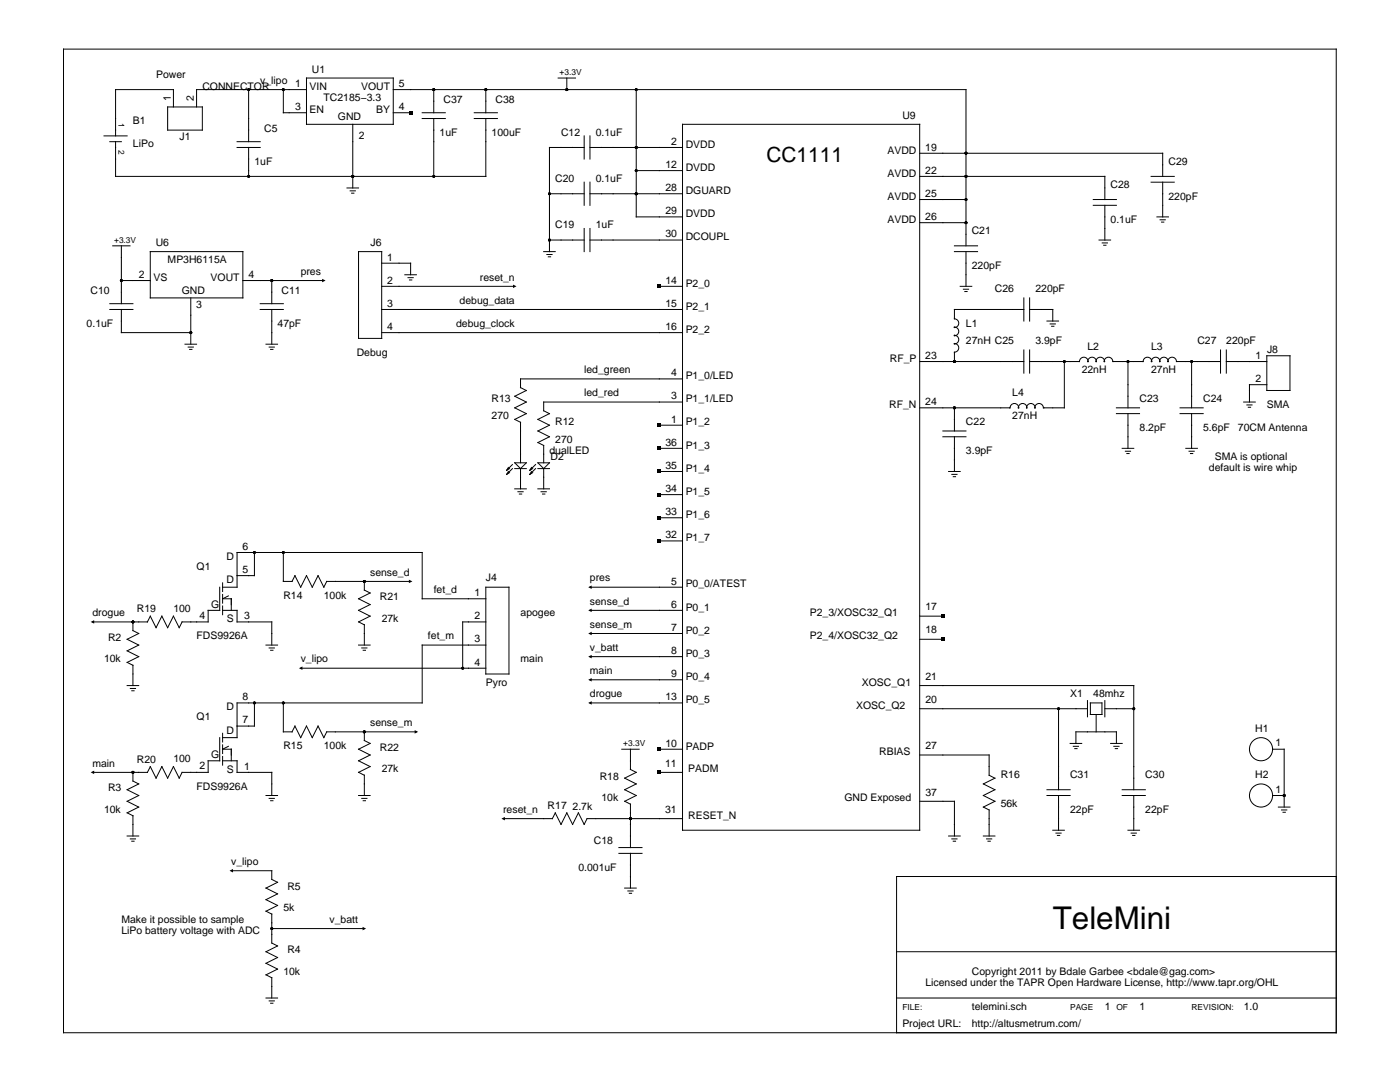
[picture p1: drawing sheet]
<svg xmlns="http://www.w3.org/2000/svg" width="279mm" height="216mm" viewBox="0 0 279 216" stroke-linecap="round" stroke-linejoin="round" font-family="sans-serif">
<g fill="none" stroke="#000" stroke-width=".2">
<path d="M12.7 9.8h254v196.3h-254zM49.6 17.9v10.4M56.5 17.9v4.6h4.7M61.2 15.6h17.3v9.2h-17.3zM61.2 17.9h-22v3.4M78.5 17.9h114.3v31.2M86.6 17.9v4.6M97 17.9v4.6M111.4 15.6h3.5M113.1 15.6v2.3M127 17.9v25.4h9.2M20.8 27.1h4.6"/>
<path d="M21.9 28.3h2.3M33.5 21.3h6.9v4.7h-6.9zM34.6 21.3v-3.4h-11.5v9.2M47.3 29.4h4.6M47.3 28.3h4.6M49.6 29.4v5.8M69.2 37.5h2.4M69.9 38.1h1M70.2 38.5h.4M70.4 24.8v12.7M78.5 22.5h3.4M84.3 22.5h4.6"/>
<path d="M84.3 23.7h4.6M86.6 23.7v11.5M94.6 22.5h4.7M94.6 23.7h4.7M97 23.7v11.5h-73.9v-6.9M109.7 38.7h6.9M116.6 29.4h-6.9v20.8M116.6 27.1v4.6M116.6 36.4v4.6M117.7 29.4h18.5M117.7 38.7h18.5M117.7 27.1v4.6"/>
<path d="M117.7 36.4v4.6M127 34h9.2M136.2 24.8h47.3v140.9h-47.3zM183.5 35.2h37v4.6M183.5 30.6h48.5v4.6M183.5 39.8h9.3M218.2 39.8h4.6M229.7 35.2h4.6M229.7 36.4h4.6M232 36.4v6.9M22.5 49.1h3.5M24.2 56h5.8"/>
<path d="M24.2 49.1v11.5M30 50.2h18.5v9.2h-18.5zM38.1 59.4v9.3M48.5 56h16.1M54.2 56v4.6M71.6 50.2h4.6v17.3h-4.6zM76.2 57.1h26.5M76.2 52.5h5.7v2.3M80.8 54.8h2.3M81.4 55.4h1.1M81.7 55.9h.5M108.5 50.2h2.3"/>
<path d="M109.1 50.8h1.1M109.4 51.2h.5M109.7 47.9h6.9M116.6 45.6v4.6M117.7 47.9h18.5M117.7 45.6v4.6M131.6 57.1h4.6M183.5 44.4h9.3M190.5 50.2h4.6M190.5 49.1h4.6M191.6 57.1h2.3M192.3 57.7h1"/>
<path d="M192.6 58.2h.4M192.8 50.2v6.9M204.3 59.4v4.7M205.5 59.4v4.7M218.2 41h4.6M219.3 47.9h2.3M220 48.5h1M220.3 48.9h.4M220.5 41v6.9M230.9 43.3h2.3M231.5 43.9h1.1M231.8 44.3h.5"/>
<path d="M21.9 61.8h4.6M21.9 60.6h4.6M24.2 61.8v4.6h13.9M36.9 68.7h2.3M37.6 69.3h1M37.8 69.7h.5M51.9 61.8h4.6M51.9 60.6h4.6M53.1 68.7h2.3M53.7 69.3h1.1M54 69.7h.5M54.2 61.8v6.9"/>
<path d="M76.2 66.4h60M76.2 61.8h60M103.9 77.3l1.1 .6-2.3 1.2 2.3 1.1-2.3 1.2 2.3 1.1-2.3 1.2 1.2 .6v8M136.2 75.6h-32.3v1.8M183.5 72.1h20.8M204.3 61.8h-13.8v1.8a.84 .84 0 0 1 .9 .9 .84 .84 0 0 1-1 .8 .82 .82 0 0 1 .9 .8 .82 .82 0 0 1-.9 .8 .82 .82 0 0 1 .9 .9 .82 .82 0 0 1-.9 .8 .84 .84 0 0 1 1 .8 .84 .84 0 0 1-.9 .9v1.8M204.3 69.8v4.7M205.5 72.1h9.9a.84 .84 0 0 1 .9-.8 .84 .84 0 0 1 .8 .9 .82 .82 0 0 1 .8-.9 .82 .82 0 0 1 .9 .9 .82 .82 0 0 1 .8-.9 .82 .82 0 0 1 .8 .9 .84 .84 0 0 1 .8-.9 .84 .84 0 0 1 .9 .8h6a.84 .84 0 0 1 .9-.8 .84 .84 0 0 1 .8 .9 .82 .82 0 0 1 .8-.9 .82 .82 0 0 1 .9 .9 .82 .82 0 0 1 .8-.9 .82 .82 0 0 1 .8 .9 .84 .84 0 0 1 .8-.9 .84 .84 0 0 1 .9 .8h8.8M205.5 61.8h4.6v2.3M205.5 69.8v4.7M208.9 64.1h2.4M209.6 64.6h1"/>
<path d="M209.9 65.1h.4M212.4 72.1v9.3h-4.2a.84 .84 0 0 0-.8-.9 .84 .84 0 0 0-.9 .9 .82 .82 0 0 0-.8-.9 .82 .82 0 0 0-.8 .9 .82 .82 0 0 0-.8-.9 .82 .82 0 0 0-.8 .9 .84 .84 0 0 0-.9-.9 .84 .84 0 0 0-.8 .9h-18.1M225.1 72.1v9.3M237.8 72.1v9.3M243.6 69.8v4.7M244.7 72.1h8.1M244.7 69.8v4.7M252.8 76.8h-3.4v3.4M252.8 71h4.6v6.9h-4.6zM101.5 93.3l-.4 .5M101.5 94.1l-.4 .6M101.7 93.5l-.6 .3"/>
<path d="M101.7 94.3l-.6 .4M102.3 92.7l-1.2 1.1M102.3 93.5l-1.2 1.2M102.7 97.5h2.3M102.7 92.3h2.3l-1.1 1.2zM102.7 93.5h2.3M103.4 98.1h1M103.7 98.6h.4M103.9 93.5v4M106.1 93.3l-.4 .5M106.1 94.1l-.4 .6M106.3 93.5l-.6 .3"/>
<path d="M106.3 94.3l-.6 .4M106.9 92.7l-1.2 1.1M106.9 93.5l-1.2 1.2M107.3 97.5h2.4M107.3 92.3h2.4l-1.2 1.2zM107.3 93.5h2.4M108 98.1h1M108.3 98.6h.4M108.5 93.5v4M131.6 98.7h4.6M131.6 94.1h4.6M131.6 89.5h4.6"/>
<path d="M131.6 84.8h4.6M136.2 80.2h-27.7v1.8l1.2 .5-2.4 1.2 2.4 1.1-2.4 1.2 2.4 1.2-2.4 1.1 1.2 .6v3.4M188.2 86h4.6M188.2 87.2h4.6M189.3 94.1h2.3M190 94.7h1M190.2 95.1h.5M190.5 81.4v4.6M190.5 87.2v6.9M222.8 81.4h4.6M222.8 82.5h4.6M224 89.5h2.3"/>
<path d="M224.6 90h1M224.9 90.5h.4M225.1 82.5v7M235.5 81.4h4.6M235.5 82.5h4.6M236.7 89.5h2.3M237.3 90h1M237.6 90.5h.4M237.8 82.5v7M248.2 80.2h2.3M248.8 80.8h1.1M249.1 81.3h.5"/>
<path d="M43.8 117.2v4.6h-2.3v2.3h-5.2l-.5 1.2-1.2-2.4-1.1 2.4-1.2-2.4-1.2 2.4-1.1-2.4-.6 1.2h-11M44.4 117.2h2.9v-7h37v9.3h12.7M44.4 116.3v1.7M44.4 118.6v1.7M45.6 118.9l-1.2 .6h1.8v2.3M50.8 110.2v4.7h-3.5M56.5 110.2v5.8h1.8M58.3 116l.6-1.1 1.1 2.3 1.2-2.3 1.1 2.3 1.2-2.3 1.1 2.3 .6-1.2h16.7M72.7 116v1.7l1.2 .6-2.3 1.2 2.3 1.1-2.3 1.2 2.3 1.1-2.3 1.2 1.1 .6M97 117.2h4.6v17.3h-4.6zM117.7 117.2h18.5M131.6 107.9h4.6"/>
<path d="M131.6 103.3h4.6M25.4 136.8h2.3M26 137.4h1M26.3 137.8h.5M26.5 124.1v1.7l1.2 .6-2.3 1.2 2.3 1.1-2.3 1.2 2.3 1.1-2.3 1.2 1.1 .6M26.5 132.7v4.1M44.4 121.8h2.9v2.3h6.9v4.6M44.4 120.9v1.8M53.1 128.7h2.3M53.7 129.3h1.1M54 129.8h.5M60 133.3h37"/>
<path d="M71.6 128.7h2.3M72.2 129.3h1M72.5 129.8h.4M72.7 124.7v4M97 128.7h-12.7v11.6h-37v6.9h-2.9M97 124.1h-4.7v9.2M117.7 135.6h18.5M117.7 131h18.5M117.7 126.4h18.5M117.7 121.8h18.5M183.5 136.8h42.8v20.8M183.5 122.9h4.7"/>
<path d="M183.5 127.6h4.7M217 139.8v3.2M220.5 139.8v3.2M26.5 154.1v1.7l1.2 .6-2.3 1.2 2.3 1.1-2.3 1.2 2.3 1.1-2.3 1.2 1.1 .6v4M43.8 147.2v4.6h-2.3v2.3h-5.2l-.5 1.2-1.2-2.3-1.1 2.3-1.2-2.3-1.2 2.3-1.1-2.3-.6 1.1h-11M44.4 151.8h2.9v2.3h6.9v4.6M44.4 146.3v1.8M44.4 148.6v1.8M44.4 150.9v1.8M45.6 148.9l-1.2 .6h1.8v2.3M50.8 140.3v4.6h-3.5M53.1 158.7h2.3"/>
<path d="M53.7 159.3h1.1M54 159.8h.5M56.5 140.3v5.7h1.8M58.3 146l.6-1.1 1.1 2.3 1.2-2.3 1.1 2.3 1.2-2.3 1.1 2.3 .6-1.2h17.9M71.6 158.7h2.3M72.2 159.3h1M72.5 159.8h.4M72.7 146v1.8l1.2 .5-2.3 1.2 2.3 1.2-2.3 1.1 2.3 1.2-2.3 1.1 1.1 .6M72.7 154.7v4M117.7 140.3h18.5M124.1 149.5h3.5M124.7 159.9l1.1 .5v8.7"/>
<path d="M125.8 149.5v4l1.2 .6-2.3 1.2 2.3 1.1-2.3 1.2 2.3 1.1-2.3 1.2M131.6 154.1h4.6M131.6 149.5h4.6M183.5 159.9h7v6.9M183.5 141.4h33.5M183.5 150.7h13.9v4l1.2 .6-2.4 1.1 2.4 1.2-2.4 1.1 2.4 1.2-2.4 1.1 1.2 .6v5.2M208.9 157.6h4.7M208.9 158.7h4.7M211.3 141.4v16.2M211.3 158.7v7M213.6 148.3h2.3M214.2 148.9h1"/>
<path d="M214.5 149.4h.5M214.7 148.3v-2.3h8.1v2.3M217.6 140.3h2.3v2.3h-2.3zM218.8 142.6v3.4M220.5 141.4h5.8M221.6 148.3h2.4M222.3 148.9h1M222.6 149.4h.4M224 157.6h4.6M224 158.7h4.6M226.3 158.7v7M254 149.5h2.3v11.5"/>
<path d="M254 158.7h2.3M25.4 166.8h2.3M26 167.4h1M26.3 167.9h.5M46.2 173.7h8v1.8l1.2 .6-2.3 1.1 2.3 1.2-2.3 1.1 2.3 1.2-2.3 1.1 1.1 .6M100.4 163.4h9.9M110.2 163.4l.6-1.2 1.2 2.3 1.1-2.3 1.2 2.3 1.1-2.3 1.2 2.3 .6-1.1h19M123.5 170.3h4.6M123.5 169.1h4.6M124.7 177.2h2.3M125.3 177.8h1M125.6 178.2h.5"/>
<path d="M125.8 170.3v6.9M189.3 166.8h2.3M190 167.4h1M190.2 167.9h.5M196.2 166.8h2.4M196.9 167.4h1M197.2 167.9h.4M210.1 165.7h2.3M210.7 166.2h1.1M211 166.7h.5M225.1 165.7h2.3M225.7 166.2h1.1"/>
<path d="M226 166.7h.5M255.1 161h2.3M255.8 161.6h1M256.1 162.1h.4M266.7 174.9h-87.8v31.2M53.1 199.1h2.3M53.7 199.7h1.1M54.2 182.4v5.8l1.2 .6-2.3 1.1 2.3 1.2-2.3 1.1 2.3 1.2-2.3 1.1 1.1 .6v4M54.2 185.3h18.5M178.9 189.9h87.8M178.9 199.1h87.8M54 200.2h.5"/>
<circle cx="251.7" cy="149.5" r="2.31"/>
<circle cx="251.7" cy="158.7" r="2.31"/>
</g>
<g fill="#000">
<path d="M81.6 22.2h.7v.6h-.7zM64.3 55.6l.7 .4-.7 .3zM102.4 56.8l.7 .3-.7 .4zM131.2 56.8h.7v.7h-.7zM131.2 98.4h.7v.6h-.7zM131.2 93.7h.7v.7h-.7zM131.2 89.1h.7v.7h-.7zM131.2 84.5h.7v.7h-.7zM81.6 115.7l.7 .3-.7 .4zM117.4 117.2l.7-.4v.7zM131.2 107.6h.7v.7h-.7zM131.2 103h.7v.7h-.7z"/>
<path d="M18.1 124.1l.7-.3v.6zM59.7 133.3l.7-.3v.7zM117.4 140.3l.7-.4v.7zM117.4 135.6l.7-.3v.7zM117.4 126.4l.7-.3v.7zM117.4 121.8l.7-.4v.7zM117.4 131l.7-.3v.7zM187.8 122.6h.7v.7h-.7zM187.8 127.2h.7v.7h-.7zM18.1 154.1l.7-.3v.7zM82.8 145.7l.6 .3-.6 .4zM131.2 153.8h.7v.7h-.7z"/>
<path d="M131.2 149.2h.7v.6h-.7zM45.8 173.7l.7-.3v.7zM100.1 163.4l.7-.4v.7zM72.4 184.9l.7 .4-.7 .3z"/>
<circle cx="49.6" cy="17.9" r=".29"/>
<circle cx="56.5" cy="17.9" r=".29"/>
<circle cx="86.6" cy="17.9" r=".29"/>
<circle cx="97" cy="17.9" r=".29"/>
<circle cx="113.1" cy="17.9" r=".29"/>
<circle cx="127" cy="17.9" r=".29"/>
<circle cx="49.6" cy="35.2" r=".29"/>
<circle cx="70.4" cy="35.2" r=".29"/>
<circle cx="86.6" cy="35.2" r=".29"/>
<circle cx="109.7" cy="38.7" r=".29"/>
<circle cx="127" cy="34" r=".29"/>
<circle cx="127" cy="29.4" r=".29"/>
<circle cx="127" cy="38.7" r=".29"/>
<circle cx="192.8" cy="35.2" r=".29"/>
<circle cx="192.8" cy="30.6" r=".29"/>
<circle cx="192.8" cy="39.8" r=".29"/>
<circle cx="24.2" cy="56" r=".29"/>
<circle cx="54.2" cy="56" r=".29"/>
<circle cx="109.7" cy="47.9" r=".29"/>
<circle cx="192.8" cy="44.4" r=".29"/>
<circle cx="38.1" cy="66.4" r=".29"/>
<circle cx="190.5" cy="72.1" r=".29"/>
<circle cx="212.4" cy="72.1" r=".29"/>
<circle cx="225.1" cy="72.1" r=".29"/>
<circle cx="237.8" cy="72.1" r=".29"/>
<circle cx="190.5" cy="81.4" r=".29"/>
<circle cx="50.8" cy="110.2" r=".29"/>
<circle cx="56.5" cy="110.2" r=".29"/>
<circle cx="72.7" cy="116" r=".29"/>
<circle cx="26.5" cy="124.1" r=".29"/>
<circle cx="92.3" cy="133.3" r=".29"/>
<circle cx="26.5" cy="154.1" r=".29"/>
<circle cx="50.8" cy="140.3" r=".29"/>
<circle cx="56.5" cy="140.3" r=".29"/>
<circle cx="72.7" cy="146" r=".29"/>
<circle cx="211.3" cy="141.4" r=".29"/>
<circle cx="226.3" cy="141.4" r=".29"/>
<circle cx="256.3" cy="158.7" r=".29"/>
<circle cx="125.8" cy="163.4" r=".29"/>
<circle cx="54.2" cy="185.3" r=".29"/>
</g>
<text font-size="6.3" x="210.1" y="185.3">TeleMini</text>
<text font-size="4.2" x="153" y="32.3">CC1111</text>
<g font-size="2.1">
<text x="31.1" y="15.6">Power</text>
<text x="40.4" y="17.9">CONNECTOR</text>
<text x="51.9" y="16.7">v_lipo</text>
<text x="58.9" y="17.4">1</text>
<text x="61.8" y="17.9">VIN</text>
<text x="62.3" y="14.5">U1</text>
<text x="72.1" y="17.9">VOUT</text>
<text x="79.6" y="17.4">5</text>
<text x="34.1" y="20.2" transform="rotate(-90 34.1 20.2)">1</text>
<text x="38.7" y="20.2" transform="rotate(-90 38.7 20.2)">2</text>
<text x="58.9" y="22">3</text>
<text x="61.8" y="22.6">EN</text>
<text x="64.6" y="20.2">TC2185−3.3</text>
<text x="75.1" y="22.6">BY</text>
<text x="79.6" y="22">4</text>
<text x="88.5" y="20.6">C37</text>
<text x="98.9" y="20.6">C38</text>
<text x="180.1" y="23.7">U9</text>
<text x="26.5" y="24.8">B1</text>
<text x="26.5" y="29.4">LiPo</text>
<text x="35.8" y="28">J1</text>
<text x="52.7" y="26.3">C5</text>
<text x="67.4" y="24">GND</text>
<text x="71.6" y="27.7">2</text>
<text x="87.7" y="27.1">1uF</text>
<text x="98.1" y="27.1">100uF</text>
<text x="112" y="27.1">C12</text>
<text x="118.9" y="27.1">0.1uF</text>
<text x="134" y="28.9">2</text>
<text x="136.8" y="29.5">DVDD</text>
<text x="50.8" y="32.9">1uF</text>
<text x="132.8" y="33.5">12</text>
<text x="136.8" y="34.1">DVDD</text>
<text x="177.1" y="30.6">AVDD</text>
<text x="177.1" y="35.3">AVDD</text>
<text x="184.6" y="30.1">19</text>
<text x="184.6" y="34.7">22</text>
<text x="233.2" y="32.9">C29</text>
<text x="110.8" y="36.4">C20</text>
<text x="118.9" y="36.4">0.1uF</text>
<text x="132.8" y="38.1">28</text>
<text x="136.8" y="38.7">DGUARD</text>
<text x="177.1" y="39.9">AVDD</text>
<text x="184.6" y="39.3">25</text>
<text x="221.6" y="37.5">C28</text>
<text x="233.2" y="39.8">220pF</text>
<text x="110.8" y="45.6">C19</text>
<text x="118.9" y="45.6">1uF</text>
<text x="132.8" y="47.4">30</text>
<text x="132.8" y="42.8">29</text>
<text x="136.8" y="48">DCOUPL</text>
<text x="136.8" y="43.3">DVDD</text>
<text x="177.1" y="44.5">AVDD</text>
<text x="184.6" y="43.9">26</text>
<text x="193.9" y="46.7">C21</text>
<text x="221.6" y="44.4">0.1uF</text>
<text x="31.1" y="49.1">U6</text>
<text x="33.5" y="52.5">MP3H6115A</text>
<text x="74" y="49.1">J6</text>
<text x="77.3" y="52">1</text>
<text x="193.9" y="53.7">220pF</text>
<text x="18.1" y="58.7">C10</text>
<text x="27.7" y="55.5">2</text>
<text x="30.6" y="56">VS</text>
<text x="36.3" y="58.7">GND</text>
<text x="42" y="56">VOUT</text>
<text x="49.6" y="55.5">4</text>
<text x="56.2" y="58.7">C11</text>
<text x="60" y="54.8">pres</text>
<text x="77.3" y="56.6">2</text>
<text x="95.8" y="56">reset_n</text>
<text x="132.8" y="56.6">14</text>
<text x="136.8" y="57.2">P2_0</text>
<text x="198.6" y="58.3">C26</text>
<text x="206.6" y="58.3">220pF</text>
<text x="17.3" y="65.2">0.1uF</text>
<text x="39.2" y="61.5">3</text>
<text x="55.4" y="65.2">47pF</text>
<text x="77.3" y="61.2">3</text>
<text x="77.3" y="65.9">4</text>
<text x="91" y="65.2">debug_clock</text>
<text x="91.7" y="60.6">debug_data</text>
<text x="132.8" y="65.9">16</text>
<text x="132.8" y="61.2">15</text>
<text x="136.8" y="61.8">P2_1</text>
<text x="192.8" y="65.2">L1</text>
<text x="71.2" y="71">Debug</text>
<text x="136.8" y="66.4">P2_2</text>
<text x="184.6" y="71.6">23</text>
<text x="192.8" y="68.7">27nH C25</text>
<text x="206.6" y="68.7">3.9pF</text>
<text x="217" y="69.8">L2</text>
<text x="229.7" y="69.8">L3</text>
<text x="239" y="68.7">C27</text>
<text x="244.7" y="68.7">220pF</text>
<text x="250.6" y="71.6">1</text>
<text x="252.9" y="70.5">J8</text>
<text x="116.6" y="74.5">led_green</text>
<text x="134" y="75.1">4</text>
<text x="136.8" y="75.7">P1_0/LED</text>
<text x="177.6" y="72.2">RF_P</text>
<text x="215.9" y="74.5">22nH</text>
<text x="229.7" y="74.5">27nH</text>
<text x="250.6" y="76.2">2</text>
<text x="98.1" y="80.2">R13</text>
<text x="98.1" y="83.7">270</text>
<text x="116.6" y="79.1">led_red</text>
<text x="134" y="79.7">3</text>
<text x="136.8" y="80.3">P1_1/LED</text>
<text x="177.5" y="81.4">RF_N</text>
<text x="184.6" y="80.9">24</text>
<text x="202" y="79.1">L4</text>
<text x="202" y="83.7">27nH</text>
<text x="227.4" y="80.2">C23</text>
<text x="240.1" y="80.2">C24</text>
<text x="252.8" y="81.4">SMA</text>
<text x="110.8" y="84.8">R12</text>
<text x="110.8" y="88.3">270</text>
<text x="132.8" y="88.9">36</text>
<text x="134" y="84.3">1</text>
<text x="136.8" y="89.5">P1_3</text>
<text x="136.8" y="84.9">P1_2</text>
<text x="192.8" y="84.8">C22</text>
<text x="227.4" y="86">8.2pF</text>
<text x="240.1" y="86">5.6pF</text>
<text x="247" y="86">70CM Antenna</text>
<text x="109.7" y="90.6">dualLED</text>
<text x="109.9" y="91.8">D2</text>
<text x="132.8" y="93.6">35</text>
<text x="136.8" y="94.1">P1_4</text>
<text x="192.8" y="90.6">3.9pF</text>
<text x="241.3" y="94.1">default is wire whip</text>
<text x="242.4" y="91.7">SMA is optional</text>
<text x="132.8" y="98.2">34</text>
<text x="136.8" y="98.8">P1_5</text>
<text x="132.8" y="107.4">32</text>
<text x="132.8" y="102.8">33</text>
<text x="136.8" y="108">P1_7</text>
<text x="136.8" y="103.4">P1_6</text>
<text x="39.2" y="113.7">Q1</text>
<text x="45.2" y="111.7">D</text>
<text x="48.4" y="109.7">6</text>
<text x="45.2" y="116.4">D</text>
<text x="48.4" y="114.3">5</text>
<text x="56.5" y="119.5">R14</text>
<text x="64.6" y="119.5">100k</text>
<text x="73.9" y="114.9">sense_d</text>
<text x="75.8" y="119.8">R21</text>
<text x="86.6" y="118.3">fet_d</text>
<text x="94.7" y="119">1</text>
<text x="97" y="116">J4</text>
<text x="117.7" y="116">pres</text>
<text x="134" y="116.7">5</text>
<text x="136.8" y="117.2">P0_0/ATEST</text>
<text x="18.4" y="122.9">drogue</text>
<text x="27.3" y="122.1">R19</text>
<text x="34.6" y="122.1">100</text>
<text x="39.8" y="123.4">4</text>
<text x="42.2" y="121.3">G</text>
<text x="45.3" y="124.2">S</text>
<text x="48.7" y="123.6">3</text>
<text x="76.2" y="124.1">27k</text>
<text x="94.7" y="123.6">2</text>
<text x="103.9" y="122.8">apogee</text>
<text x="117.7" y="125.3">sense_m</text>
<text x="117.7" y="120.6">sense_d</text>
<text x="134" y="125.9">7</text>
<text x="134" y="121.3">6</text>
<text x="136.8" y="121.8">P0_1</text>
<text x="161.6" y="122.9">P2_3/XOSC32_Q1</text>
<text x="184.7" y="121.8">17</text>
<text x="21.6" y="127.9">R2</text>
<text x="39.2" y="127.6">FDS9926A</text>
<text x="85.4" y="127.6">fet_m</text>
<text x="94.7" y="128.2">3</text>
<text x="117.7" y="129.9">v_batt</text>
<text x="134" y="130.5">8</text>
<text x="136.8" y="131.1">P0_3</text>
<text x="136.8" y="126.5">P0_2</text>
<text x="161.6" y="127.6">P2_4/XOSC32_Q2</text>
<text x="184.7" y="126.4">18</text>
<text x="20.8" y="132.2">10k</text>
<text x="60" y="132.2">v_lipo</text>
<text x="94.7" y="132.8">4</text>
<text x="97" y="136.8">Pyro</text>
<text x="103.9" y="132.2">main</text>
<text x="117.7" y="134.5">main</text>
<text x="134" y="135.1">9</text>
<text x="136.8" y="135.7">P0_4</text>
<text x="172" y="136.8">XOSC_Q1</text>
<text x="184.7" y="135.6">21</text>
<text x="39.2" y="143.7">Q1</text>
<text x="45.2" y="141.8">D</text>
<text x="48.4" y="139.7">8</text>
<text x="117.7" y="139.1">drogue</text>
<text x="132.8" y="139.7">13</text>
<text x="136.8" y="140.3">P0_5</text>
<text x="170.8" y="141.4">XOSC_Q2</text>
<text x="184.7" y="140.3">20</text>
<text x="213.6" y="139.1">X1</text>
<text x="218.2" y="139.1">48mhz</text>
<text x="45.2" y="146.4">D</text>
<text x="48.4" y="144.4">7</text>
<text x="56.5" y="149.5">R15</text>
<text x="64.6" y="149.5">100k</text>
<text x="73.9" y="144.9">sense_m</text>
<text x="75.8" y="149.8">R22</text>
<text x="132.8" y="149">10</text>
<text x="136.8" y="149.6">PADP</text>
<text x="184.7" y="149.5">27</text>
<text x="250.5" y="146">H1</text>
<text x="254.6" y="148.9">1</text>
<text x="18.4" y="153">main</text>
<text x="27.3" y="152.1">R20</text>
<text x="34.6" y="152.1">100</text>
<text x="39.8" y="153.4">2</text>
<text x="42.2" y="151.3">G</text>
<text x="45.3" y="154.2">S</text>
<text x="48.7" y="153.6">1</text>
<text x="76.2" y="154.1">27k</text>
<text x="119.7" y="155.6">R18</text>
<text x="132.7" y="153">11</text>
<text x="137.4" y="154.1">PADM</text>
<text x="175.5" y="150.7">RBIAS</text>
<text x="199.7" y="155.3">R16</text>
<text x="213.6" y="155.3">C31</text>
<text x="228.6" y="155.3">C30</text>
<text x="250.5" y="155.3">H2</text>
<text x="21.6" y="157.9">R3</text>
<text x="39.2" y="157.6">FDS9926A</text>
<text x="109.3" y="161.4">R17</text>
<text x="114.3" y="161.6">2.7k</text>
<text x="120" y="159.9">10k</text>
<text x="168.5" y="159.9">GND Exposed</text>
<text x="184.7" y="158.7">37</text>
<text x="199.7" y="161">56k</text>
<text x="254.6" y="158.2">1</text>
<text x="20.8" y="162.2">10k</text>
<text x="100.4" y="162.2">reset_n</text>
<text x="132.7" y="162.2">31</text>
<text x="137.4" y="163.4">RESET_N</text>
<text x="213.6" y="162.2">22pF</text>
<text x="228.6" y="162.2">22pF</text>
<text x="46.2" y="172.6">v_lipo</text>
<text x="115.4" y="173.7">0.001uF</text>
<text x="118.5" y="168.3">C18</text>
<text x="57.3" y="177.5">R5</text>
<text x="24.2" y="184.1">Make it possible to sample</text>
<text x="56.5" y="181.8">5k</text>
<text x="65.8" y="184.1">v_batt</text>
<text x="24.2" y="186.4">LiPo battery voltage with ADC</text>
<text x="57.3" y="190.2">R4</text>
<text x="56.5" y="194.5">10k</text>
<text x="184.7" y="196.8">Licensed under the TAPR Open Hardware License, http://www.tapr.org/OHL</text>
<text x="194" y="194.5">Copyright 2011 by Bdale Garbee &lt;bdale@gag.com&gt;</text>
<text x="193.9" y="201.5">telemini.sch</text>
<text x="220.5" y="201.5">1</text>
<text x="227.4" y="201.5">1</text>
<text x="248.2" y="201.5">1.0</text>
<text x="180.1" y="204.9">Project URL:</text>
<text x="193.9" y="204.9">http://altusmetrum.com/</text>
</g>
<g font-size="1.7">
<text x="111.7" y="15">+3.3V</text>
<text x="23.6" y="24.5" transform="rotate(90 23.6 24.5)">1</text>
<text x="23.6" y="30" transform="rotate(90 23.6 30)">2</text>
<text x="22.8" y="48.5">+3.3V</text>
<text x="124.4" y="148.9">+3.3V</text>
<text x="180.1" y="201.5">FILE:</text>
<text x="213.6" y="201.5">PAGE</text>
<text x="222.8" y="201.5">OF</text>
<text x="237.8" y="201.5">REVISION:</text>
</g>
</svg>
